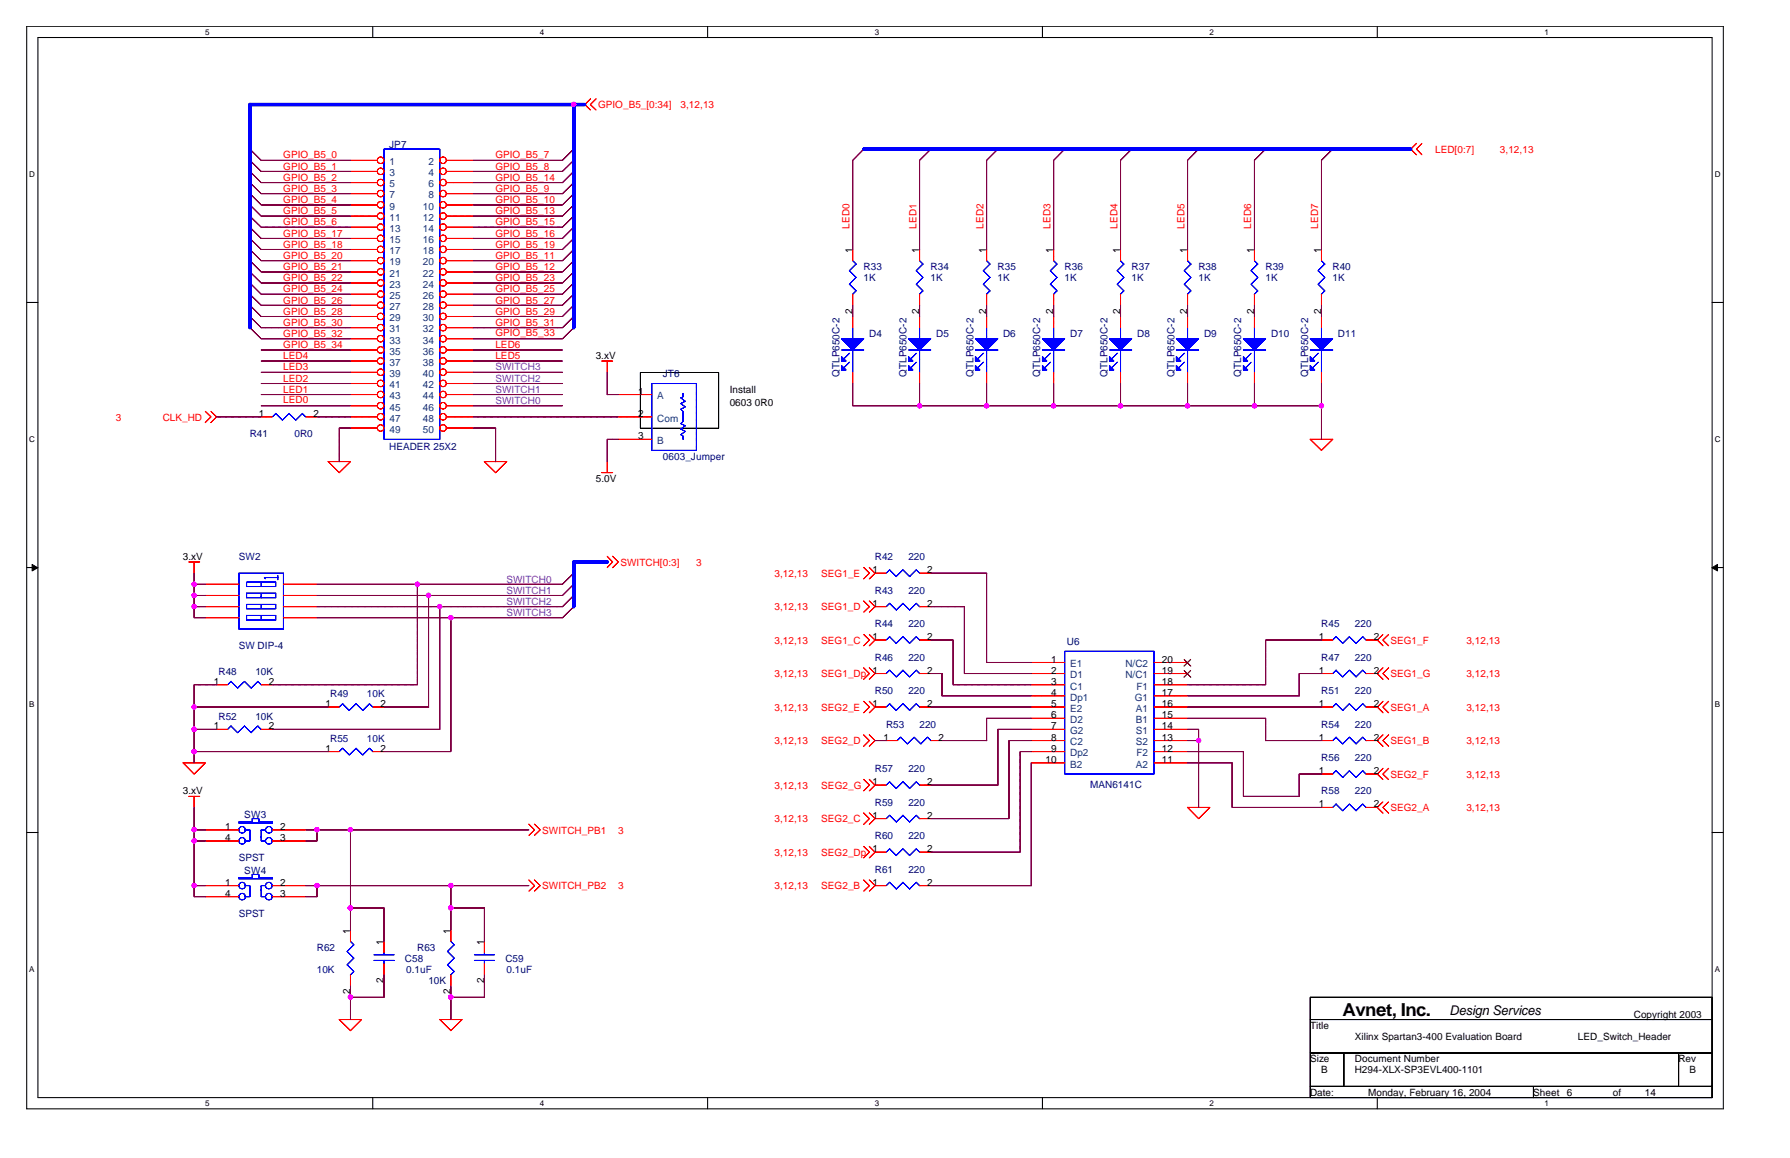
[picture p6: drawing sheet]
<svg xmlns="http://www.w3.org/2000/svg" width="432mm" height="279mm" viewBox="0 0 432 279" stroke-linecap="round" stroke-linejoin="round" font-family="sans-serif">
<path d="M6.4 6.3h409.3v261.2h-409.3zM9.2 9.1h403.8v255.7h-403.8z" fill="none" stroke="#000" stroke-width=".25"/>
<g fill="#fff">
<path d="M49.5 6.7h1v2.1h-1z"/>
<path d="M49.5 265.2h1v2.1h-1z"/>
</g>
<path d="M89.9 6.3v2.8M89.9 264.8v2.7" fill="none" stroke="#000" stroke-width=".25"/>
<g fill="#fff">
<path d="M130.3 6.7h1v2.1h-1z"/>
<path d="M130.3 265.2h1v2.1h-1z"/>
</g>
<path d="M170.7 6.3v2.8M170.7 264.8v2.7" fill="none" stroke="#000" stroke-width=".25"/>
<g fill="#fff">
<path d="M211 6.7h1.1v2.1h-1.1z"/>
<path d="M211 265.2h1.1v2.1h-1.1z"/>
</g>
<path d="M251.5 6.3v2.8M251.5 264.8v2.7" fill="none" stroke="#000" stroke-width=".25"/>
<g fill="#fff">
<path d="M291.8 6.7h1.1v2.1h-1.1z"/>
<path d="M291.8 265.2h1.1v2.1h-1.1z"/>
</g>
<path d="M332.2 6.3v2.8M332.2 264.8v2.7" fill="none" stroke="#000" stroke-width=".25"/>
<g fill="#fff">
<path d="M372.6 6.7h1v2.1h-1z"/>
<path d="M372.6 265.2h1v2.1h-1z"/>
<path d="M7.1 41.1h1.3v2.1h-1.3z"/>
<path d="M413.6 41.1h1.4v2.1h-1.4z"/>
<path d="M7.1 105h1.3v2.1h-1.3z"/>
<path d="M413.6 105h1.4v2.1h-1.4z"/>
</g>
<path d="M6.4 73h2.8M413 73h2.7" fill="none" stroke="#000" stroke-width=".25"/>
<g fill="#fff">
<path d="M7.1 169h1.2v2.1h-1.2z"/>
<path d="M413.6 169h1.3v2.1h-1.3z"/>
</g>
<path d="M6.4 136.9h2.8M413 136.9h2.7" fill="none" stroke="#000" stroke-width=".25"/>
<g fill="#000" stroke="#000" stroke-width=".24">
<path d="M7.7 136.2l1.4 .8-1.4 .8z" fill-rule="evenodd"/>
<path d="M413 137l1.3-.8v1.6z" fill-rule="evenodd"/>
</g>
<g fill="#fff">
<path d="M7.1 232.9h1.2v2.1h-1.2z"/>
<path d="M413.6 232.9h1.3v2.1h-1.3z"/>
</g>
<path d="M6.4 200.9h2.8M413 200.9h2.7M316.1 240.6h96.9v24.2h-96.9zM316.1 246h96.9M316.1 254.1h96.9M324.2 254.1v8M404.9 254.1v8M316.1 262.1h96.9M369.9 262.1v2.7" fill="none" stroke="#000" stroke-width=".25"/>
<path d="M154.5 89.9h18.9v13.4h-18.9z" fill="none" stroke="#000" stroke-width=".24"/>
<g fill="none" stroke="#f00" stroke-width=".25">
<path d="M84.5 38.7h6.5M107.7 38.7h6.4M142.5 23.8l-1.4 1.4 1.4 1.4M143.8 23.8l-1.4 1.4 1.4 1.4M341.7 34.6l-1.4 1.4 1.4 1.4M343 34.6l-1.3 1.4 1.3 1.4M84.5 41.4h6.5M84.5 44.1h6.5M84.5 46.7h6.5M84.5 49.4h6.5M84.5 52.1h6.5M84.5 54.8h6.5"/>
<path d="M84.5 57.5h6.5M107.7 41.4h6.4M107.7 44.1h6.4M107.7 46.7h6.4M107.7 49.4h6.4M107.7 52.1h6.4M107.7 54.8h6.4M107.7 57.5h6.4M84.5 60.2h6.5M84.5 62.9h6.5M84.5 65.6h6.5M84.5 68.3h6.5"/>
<path d="M84.5 71h6.5M84.5 73.7h6.5M84.5 76.4h6.5M84.5 79.1h6.5M107.7 60.2h6.4M107.7 62.9h6.4M107.7 65.6h6.4M107.7 68.3h6.4M107.7 71h6.4M107.7 73.7h6.4M107.7 76.4h6.4M107.7 79.1h6.4"/>
<path d="M205.7 60.2v2.7M205.7 71v2.7M205.7 76.4v2.7M221.8 60.2v2.7M221.8 71v2.7M221.8 76.4v2.7M238 60.2v2.7M238 71v2.7M238 76.4v2.7M254.2 60.2v2.7M254.2 71v2.7M254.2 76.4v2.7"/>
<path d="M270.3 60.2v2.7M270.3 71v2.7M270.3 76.4v2.7M286.5 60.2v2.7M286.5 71v2.7M286.5 76.4v2.7M302.6 60.2v2.7M302.6 71v2.7M302.6 76.4v2.7M318.8 60.2v2.7M318.8 71v2.7M318.8 76.4v2.7"/>
<path d="M49.5 99.2l1.4 1.4-1.4 1.4M50.8 99.2l1.4 1.4-1.4 1.4M84.5 87.1h6.5M84.5 95.2h6.5M84.5 81.7h6.5M84.5 84.4h6.5M84.5 89.8h6.5M84.5 92.5h6.5M84.5 97.9h6.5M107.7 87.1h6.4M107.7 95.2h6.4M107.7 81.7h6.4"/>
<path d="M107.7 84.4h6.4M107.7 89.8h6.4M107.7 92.5h6.4M107.7 97.9h6.4M145.1 87.1h2.7M146.5 87.1v2.8M149.1 95.2h8.1M205.7 89.8v2.7M221.8 89.8v2.7M238 89.8v2.7M254.2 89.8v2.7M270.3 89.8v2.7"/>
<path d="M286.5 89.8v2.7M302.6 89.8v2.7M318.8 89.8v2.7M63 100.6h2.7M73.8 100.6h2.7M79.1 111.3l2.7 2.7M79.2 111.4h5.4M84.5 111.4l-2.7 2.7M84.5 100.6h6.5M84.5 103.3h6.5M107.7 100.6h6.4M107.7 103.3h6.4"/>
<path d="M116.8 111.3l2.8 2.7M116.8 111.4h5.5l-2.8 2.7M145.1 114h2.7M146.5 111.3v2.7M149.1 106h8.1M149.1 100.6h8.1M316 106l2.8 2.7M316.1 106h5.4l-2.8 2.7M45.5 135.6h2.7M46.8 135.6v2.7M146.4 134.2l1.4 1.4-1.4 1.4M147.7 134.2l1.4 1.4-1.4 1.4"/>
<path d="M208.3 136.9l1.4 1.4-1.4 1.4M209.7 136.9l1.4 1.4M211.1 138.3l-1.4 1.4M211.1 138.3h2.7M221.8 138.3h2.7M49.5 146.4h8.1M49.5 141h8.1M49.5 143.7h8.1M49.5 149h8.1M68.4 146.4h8.1M68.4 141h8.1M68.4 143.7h8.1"/>
<path d="M68.4 149h8.1M208.3 153.1l1.4 1.3-1.4 1.4M208.3 145l1.4 1.4-1.4 1.3M209.7 153.1l1.4 1.3M209.7 145l1.4 1.4M211.1 154.4l-1.4 1.4M211.1 146.4l-1.4 1.3M211.1 146.4h2.7M211.1 154.4h2.7M221.8 146.4h2.7M221.8 154.4h2.7M248.8 159.8h8"/>
<path d="M278.4 159.8h8.1M318.8 154.4h2.7M329.5 154.4h2.7M332.2 154.4l1.4 1.4M333.6 153.1l-1.4 1.3M335 153.1l-1.4 1.3 1.4 1.4M52.2 176h2.7M52.2 165.2h2.7M63 176h2.7M63 165.2h2.7M79.2 170.6h2.6M89.9 170.6h2.7"/>
<path d="M208.3 161.1l1.4 1.4-1.4 1.4M208.3 177.3l1.4 1.4-1.4 1.4M208.3 169.2l1.4 1.4-1.4 1.4M209.7 161.1l1.4 1.4M209.7 177.3l1.4 1.4-1.4 1.4M209.7 169.2l1.4 1.4M211.1 162.5l-1.4 1.4M211.1 170.6l-1.4 1.4M211.1 162.5h2.7M211.1 170.6h2.7M213.8 178.7h2.7M221.8 162.5h2.7"/>
<path d="M221.8 170.6h2.7M224.5 178.7h2.8M248.8 162.5h8M248.8 176h8M248.8 165.2h8M248.8 167.9h8M248.8 170.6h8M248.8 173.3h8M248.8 178.7h8M278.4 162.5h8.1M278.4 176h8.1M278.4 165.2h8.1"/>
<path d="M278.4 167.9h8.1M278.4 170.6h8.1M278.4 173.3h8.1M278.4 178.7h8.1M318.8 162.5h2.7M318.8 170.6h2.7M318.8 178.7h2.7M329.5 162.5h2.7M329.5 170.6h2.7M329.5 178.7h2.7M332.2 170.6l1.4 1.4M332.2 178.7l1.4 1.4"/>
<path d="M332.2 162.5l1.4 1.4M333.6 169.2l-1.4 1.4M333.6 177.3l-1.4 1.4M333.6 161.1l-1.4 1.4M335 169.2l-1.4 1.4 1.4 1.4M335 177.3l-1.4 1.4 1.4 1.4M335 161.1l-1.4 1.4 1.4 1.4M44.1 184l2.7 2.8M44.2 184.1h5.4M45.5 192.1h2.7M46.8 192.1v2.8M49.5 184.1l-2.7 2.7"/>
<path d="M79.2 181.3h2.6M89.9 181.3h2.7M127.6 198.8l1.4 1.4-1.4 1.4M128.9 198.8l1.4 1.4-1.4 1.4M208.3 196.1l1.4 1.4-1.4 1.4M208.3 188l1.4 1.4-1.4 1.4M209.7 196.1l1.4 1.4M209.7 188l1.4 1.4M211.1 197.5l-1.4 1.4M211.1 189.4l-1.4 1.4M211.1 197.5h2.7M211.1 189.4h2.7"/>
<path d="M221.8 197.5h2.7M221.8 189.4h2.7M248.8 184.1h8M248.8 181.3h8M278.4 184.1h8.1M278.4 181.3h8.1M291.9 194.8l-2.8 2.8M291.9 194.8h-5.4l2.6 2.7M318.8 194.8h2.7M318.8 186.8h2.7M329.5 194.8h2.7M329.5 186.8h2.7"/>
<path d="M332.2 186.8l1.4 1.3M332.2 194.8l1.4 1.4M333.6 185.4l-1.4 1.4M333.6 193.5l-1.4 1.3M335 185.4l-1.4 1.4 1.4 1.3M335 193.5l-1.4 1.3 1.4 1.4M49.5 216.4h8.1M49.5 213.7h8.1M49.5 202.9h8.1M49.5 200.2h8.1M65.7 216.4h8.1M65.7 213.7h8.1"/>
<path d="M65.7 202.9h8.1M65.7 200.2h8.1M127.6 212.3l1.4 1.4-1.4 1.3M128.9 212.3l1.4 1.4-1.4 1.3M208.3 212.3l1.4 1.4-1.4 1.3M208.3 204.2l1.4 1.4-1.4 1.4M209.7 212.3l1.4 1.4M209.7 204.2l1.4 1.4M211.1 213.7l-1.4 1.3M211.1 205.6l-1.4 1.4M211.1 213.7h2.7M211.1 205.6h2.7"/>
<path d="M221.8 213.7h2.7M221.8 205.6h2.7M84.5 224.4v2.8M84.5 235.2v2.7M92.6 227.2v2.6M92.6 232.5v2.7M108.8 224.4v2.8M108.8 235.2v2.7M116.8 227.2v2.6M116.8 232.5v2.7M81.8 246l2.7 2.7M81.8 246h5.5"/>
<path d="M87.2 246l-2.7 2.7M106.1 246l2.7 2.7M106.1 246h5.4M111.5 246l-2.8 2.7"/>
<circle cx="91.8" cy="38.7" r=".79"/>
<circle cx="106.9" cy="38.7" r=".79"/>
<circle cx="91.8" cy="57.5" r=".79"/>
<circle cx="91.8" cy="44" r=".79"/>
<circle cx="91.8" cy="41.3" r=".79"/>
<circle cx="91.8" cy="49.4" r=".79"/>
<circle cx="91.8" cy="52.1" r=".79"/>
<circle cx="91.8" cy="54.8" r=".79"/>
<circle cx="91.8" cy="46.7" r=".79"/>
<circle cx="106.9" cy="57.5" r=".79"/>
<circle cx="106.9" cy="41.3" r=".79"/>
<circle cx="106.9" cy="44" r=".79"/>
<circle cx="106.9" cy="52.1" r=".79"/>
<circle cx="106.9" cy="54.8" r=".79"/>
<circle cx="106.9" cy="49.4" r=".79"/>
<circle cx="106.9" cy="46.7" r=".79"/>
<circle cx="91.8" cy="62.9" r=".79"/>
<circle cx="91.8" cy="60.2" r=".79"/>
<circle cx="91.8" cy="71" r=".79"/>
<circle cx="91.8" cy="73.6" r=".79"/>
<circle cx="91.8" cy="68.3" r=".79"/>
<circle cx="91.8" cy="65.6" r=".79"/>
<circle cx="91.8" cy="79.1" r=".79"/>
<circle cx="91.8" cy="76.3" r=".79"/>
<circle cx="106.9" cy="60.2" r=".79"/>
<circle cx="106.9" cy="62.9" r=".79"/>
<circle cx="106.9" cy="73.6" r=".79"/>
<circle cx="106.9" cy="65.6" r=".79"/>
<circle cx="106.9" cy="68.3" r=".79"/>
<circle cx="106.9" cy="71" r=".79"/>
<circle cx="106.9" cy="79.1" r=".79"/>
<circle cx="106.9" cy="76.3" r=".79"/>
<circle cx="91.8" cy="89.8" r=".79"/>
<circle cx="91.8" cy="87.1" r=".79"/>
<circle cx="91.8" cy="92.5" r=".79"/>
<circle cx="91.8" cy="95.2" r=".79"/>
<circle cx="91.8" cy="97.9" r=".79"/>
<circle cx="91.8" cy="84.4" r=".79"/>
<circle cx="91.8" cy="81.7" r=".79"/>
<circle cx="106.9" cy="95.2" r=".79"/>
<circle cx="106.9" cy="89.8" r=".79"/>
<circle cx="106.9" cy="87.1" r=".79"/>
<circle cx="106.9" cy="92.5" r=".79"/>
<circle cx="106.9" cy="97.9" r=".79"/>
<circle cx="106.9" cy="81.7" r=".79"/>
<circle cx="106.9" cy="84.4" r=".79"/>
<circle cx="91.8" cy="100.6" r=".79"/>
<circle cx="91.8" cy="103.3" r=".79"/>
<circle cx="106.9" cy="100.6" r=".79"/>
<circle cx="106.9" cy="103.3" r=".79"/>
</g>
<g fill="none" stroke="#00f" stroke-width=".25">
<path d="M92.6 36h13.5v70h-13.5zM204.9 65.3l1.7 1.7M204.9 68.6l1.7 1.6M205.7 79.1v2.7M205.7 62.9l.9 .8M206.5 63.7l-1.6 1.7M206.5 66.9l-1.6 1.7M206.5 70.2l-.8 .8M221 65.3l1.7 1.7-1.7 1.6M221 68.6l1.7 1.6-.9 .8M221.8 79.1v2.7M221.8 62.9l.9 .8"/>
<path d="M222.6 63.7l-1.6 1.7M237.2 65.3l1.7 1.7M237.2 68.6l1.7 1.6M238 79.1v2.7M238 62.9l.9 .8M238.8 63.7l-1.6 1.7M238.8 66.9l-1.6 1.7M238.8 70.2l-.8 .8M253.4 65.3l1.6 1.7M253.4 68.6l1.6 1.6M254.2 79.1v2.7M254.2 62.9l.8 .8"/>
<path d="M255 63.7l-1.7 1.7M255 66.9l-1.7 1.7M255 70.2l-.9 .8M269.5 65.3l1.7 1.7M269.5 68.6l1.7 1.6M270.3 79.1v2.7M270.3 62.9l.9 .8M271.1 63.7l-1.6 1.7M271.1 66.9l-1.6 1.7M271.1 70.2l-.8 .8M285.7 65.3l1.6 1.7-1.7 1.6M285.7 68.6l1.6 1.6-.9 .8"/>
<path d="M286.5 79.1v2.7M286.5 62.9l.8 .8M287.3 63.7l-1.7 1.7M301.8 65.3l1.7 1.7M301.8 68.6l1.7 1.6M302.6 62.9l.9 .8M302.6 79.1v2.7M303.4 63.7l-1.6 1.7M303.4 66.9l-1.6 1.7M303.4 70.2l-.8 .8M318 65.3l1.6 1.7M318 68.6l1.6 1.6"/>
<path d="M318.8 62.9l.8 .8M318.8 79.1v2.7M319.6 63.7l-1.7 1.7M319.6 66.9l-1.7 1.7M319.6 70.2l-.9 .8M66.5 99.8l1.7 1.6M66.6 99.7l-.9 .9M69.7 99.8l1.7 1.6M69.8 99.7l-1.7 1.7M157.2 92.5h10.8v16.2h-10.8zM164.2 96l1.2 .9M164.2 97.4l1.2 .8"/>
<path d="M164.2 98.7l.6 .6M164.8 94.9v.9l-.6 .2M164.8 99.3v2.4M165.3 98.2l-1.1 .6M165.3 96.8l-1.1 .6M203 84.4h5.4M204.9 85.2l-1.4 1.4M204.9 87.4l-1.4 1.4M205.7 84.4v5.5M219.2 84.4h5.4M221.1 85.2l-1.4 1.4M221.1 87.4l-1.4 1.4"/>
<path d="M221.8 84.4v5.5M235.3 84.4h5.5M237.2 85.2l-1.4 1.4M237.2 87.4l-1.4 1.4M238 84.4v5.5M251.5 84.4h5.4M253.4 85.2l-1.4 1.4M253.4 87.4l-1.4 1.4M254.2 84.4v5.5M267.6 84.4h5.5M269.5 85.2l-1.4 1.4M269.5 87.4l-1.4 1.4"/>
<path d="M270.3 84.4v5.5M283.8 84.4h5.4M285.7 85.2l-1.4 1.4M285.7 87.4l-1.4 1.4M286.5 84.4v5.5M299.9 84.4h5.5M301.8 85.2l-1.3 1.4M301.8 87.4l-1.3 1.4M302.6 84.4v5.5M316.1 84.4h5.4M318 85.2l-1.4 1.4M318 87.4l-1.4 1.4"/>
<path d="M318.8 84.4v5.5M73.8 100.6l-.8-.9-1.7 1.7M164.2 104.9l.6 .3v.8M164.2 102.2l1.1 .5M164.2 103.5l1.1 .6M164.8 101.6l-.6 .6M165.4 104l-1.2 .9M165.4 102.7l-1.2 .8M63.8 139.3l.3 .4M63.8 139.4h3.3M67 138.8v1.1M68.4 138.3h-10.8v13.5"/>
<path d="M68.4 138.3v13.5h-10.8M214.6 137.5l1.6 1.6M214.6 137.4l-.8 .9M217.8 137.5l1.7 1.6M217.9 137.4l-1.7 1.7M221 137.5l.9 .8M221.1 137.4l-1.7 1.7M59.5 140.5h7.1M59.5 140.4l-.1 1.1 7.1 .1v-1.1M59.5 145.8l-.1 1.1h7.1v-1.1M59.5 145.8h7.1M63 140.5v1.1"/>
<path d="M63 143.1v1.2M63 145.8v1.1M63 148.5v1.1M66.5 143.1v1.2M66.5 148.5v1.1h-7.1l.1-1.1h7.1M66.6 143.1h-7.1v1.1h7M214.6 145.6l1.6 1.6M214.6 153.6l1.6 1.7M214.6 145.5l-.8 .9M214.6 153.6l-.8 .8M216.2 155.2l1.7-1.6 1.6 1.7M217.8 145.6l1.7 1.6"/>
<path d="M217.9 145.5l-1.7 1.7M221 145.6l.9 .8M221 153.6l.9 .9M221.1 145.5l-1.7 1.7M221.1 153.6l-1.7 1.6M256.8 157.1h21.6v29.7h-21.6zM322.3 153.6l1.6 1.7M322.3 153.6l-.8 .8M325.5 153.6l1.7 1.7M325.5 153.6l-1.6 1.6M328.7 153.6l.9 .9M328.8 153.6l-1.7 1.6"/>
<path d="M55.7 175.2l1.7 1.6M55.7 164.4l1.7 1.7M55.8 175.1l-.9 .9M55.8 164.4l-.9 .8M59 175.2l1.6 1.6M59 164.4l1.6 1.7M59 175.1l-1.7 1.7M59 164.4l-1.7 1.6M62.2 175.2l.8 .8M62.2 164.4l.8 .9M62.2 175.1l-1.6 1.7M62.2 164.4l-1.6 1.6"/>
<path d="M82.6 169.8l1.7 1.6M82.7 169.8l-.9 .8M85.9 169.8l1.7 1.6M85.9 169.8l-1.7 1.6M90 170.6l-.8-.8-1.7 1.6M214.6 161.7l1.6 1.7M214.6 169.8l1.6 1.6M214.6 161.7l-.8 .8M214.6 169.8l-.8 .8M216.2 163.3l1.7-1.6 1.6 1.7M216.2 171.4l1.7-1.6 1.6 1.6M217.3 177.9l1.6 1.6"/>
<path d="M217.3 177.8l-.8 .9M220.5 177.9l1.7 1.6M220.6 177.8l-1.7 1.7M221 161.7l.9 .9M221 169.8l.9 .8M221.1 161.7l-1.7 1.6M221.1 169.8l-1.7 1.6M223.7 177.9l.9 .8M223.8 177.8l-1.7 1.7M322.3 161.7l1.6 1.7M322.3 177.9l1.6 1.6M322.3 169.8l1.6 1.6"/>
<path d="M322.3 161.7l-.8 .8M322.3 177.8l-.8 .9M322.3 169.8l-.8 .8M325.5 161.7l1.7 1.7M325.5 177.9l1.7 1.6M325.5 169.8l1.7 1.6M325.5 161.7l-1.6 1.6M325.5 177.8l-1.6 1.7M325.5 169.8l-1.6 1.6M328.7 161.7l.9 .9M328.7 177.9l.9 .8M328.7 169.8l.9 .8"/>
<path d="M328.8 161.7l-1.7 1.6M328.8 177.8l-1.7 1.7M328.8 169.8l-1.7 1.6M60.8 197.5h1.6v.8h3.3M60.8 197.5v.8h-3.2v.3h8.1v-.3M82.6 180.5l1.7 1.7M82.7 180.5l-.9 .8M85.9 180.5l1.7 1.7M85.9 180.5l-1.7 1.7M89.1 180.5l.9 .9M89.2 180.5l-1.7 1.7M214.6 196.7l1.6 1.7"/>
<path d="M214.6 188.6l1.6 1.7M214.6 188.6l-.8 .8M214.6 196.7l-.8 .8M217.8 196.7l1.7 1.7M217.8 188.6l1.7 1.7M217.9 196.7l-1.7 1.6M217.9 188.6l-1.7 1.6M221 196.7l.9 .9M221 188.6l.9 .9M221.1 196.7l-1.7 1.6M221.1 188.6l-1.7 1.6M322.3 194l1.6 1.7"/>
<path d="M322.3 186l1.6 1.6M322.3 194l-.8 .8M322.3 185.9l-.8 .9M325.5 194l1.7 1.7M325.5 186l1.7 1.6M325.5 194l-1.6 1.6M325.5 185.9l-1.6 1.7M328.7 194l.9 .9M328.7 186l.9 .8M328.8 194l-1.7 1.6M328.8 185.9l-1.7 1.7M59 213.7h1.3v2.7h-1.3"/>
<path d="M59 200.2h1.3v2.7h-1.3M60.8 211l1.6-.1v.9h3.3M60.8 211.8h-3.2v.3M60.8 211v.8M64.1 213.7h-1.1v2.7h1.1M64.1 200.2h-1.1v2.7h1.1M65.7 211.7l.1 .3h-8.2M214.6 204.8l1.6 1.7M214.6 212.9l1.6 1.6M214.6 204.8l-.8 .8M214.6 212.8l-.8 .9M217.8 204.8l1.7 1.7"/>
<path d="M217.8 212.9l1.7 1.6M217.9 204.8l-1.7 1.6M217.9 212.8l-1.7 1.7M221 204.8l.9 .8M221 212.9l.9 .8M221.1 204.8l-1.7 1.6M221.1 212.8l-1.7 1.7M83.7 229.6l1.7 1.6M83.7 232.8l1.7 1.6M84.5 227.2l.9 .8M85.4 228l-1.7 1.6M85.4 231.2l-1.7 1.6"/>
<path d="M85.4 234.4l-.9 .8M90.2 231.7h4.9M90.2 230.4h4.9M92.6 229.8v.6M92.6 231.7v.8M108 229.6l1.6 1.6M108 232.8l1.6 1.6-.9 .8M108.8 227.2l.8 .8M109.6 228l-1.7 1.6M109.6 231.2l-1.7 1.6M114.4 231.7h4.9M114.4 230.4h4.9"/>
<path d="M116.8 229.8v.6M116.8 231.7v.8"/>
<circle cx="58.4" cy="200.2" r=".79"/>
<circle cx="58.4" cy="216.3" r=".79"/>
<circle cx="58.4" cy="202.9" r=".79"/>
<circle cx="58.4" cy="213.7" r=".79"/>
<circle cx="64.9" cy="216.3" r=".79"/>
<circle cx="64.9" cy="200.2" r=".79"/>
<circle cx="64.9" cy="202.9" r=".79"/>
<circle cx="64.9" cy="213.7" r=".79"/>
</g>
<g fill="#00f" stroke="#00f" stroke-width=".25">
<path d="M283.8 81.7h5.3l-2.6 2.7z" fill-rule="evenodd"/>
<path d="M283.8 86.1l1.1 1h-1.1z" fill-rule="evenodd"/>
<path d="M283.8 88.2l1.1 1.1h-1.1z" fill-rule="evenodd"/>
<path d="M316.1 81.7h5.4l-2.7 2.7z" fill-rule="evenodd"/>
<path d="M316.1 86.1l1.1 1h-1.1z" fill-rule="evenodd"/>
<path d="M316.1 88.2l1.1 1.1h-1.1z" fill-rule="evenodd"/>
<path d="M267.6 81.7h5.4l-2.7 2.7z" fill-rule="evenodd"/>
<path d="M267.6 86.1l1.1 1h-1.1z" fill-rule="evenodd"/>
<path d="M267.6 88.2l1.1 1.1h-1.1z" fill-rule="evenodd"/>
<path d="M219.2 81.7h5.3l-2.7 2.7z" fill-rule="evenodd"/>
<path d="M219.2 86.1l1 1h-1z" fill-rule="evenodd"/>
<path d="M219.2 88.2l1 1.1h-1z" fill-rule="evenodd"/>
<path d="M235.3 81.7h5.4l-2.7 2.7z" fill-rule="evenodd"/>
<path d="M235.3 86.1l1.1 1h-1.1z" fill-rule="evenodd"/>
<path d="M235.3 88.2l1.1 1.1h-1.1z" fill-rule="evenodd"/>
<path d="M251.5 81.7h5.3l-2.6 2.7z" fill-rule="evenodd"/>
<path d="M251.5 86.1l1 1h-1z" fill-rule="evenodd"/>
<path d="M251.5 88.2l1 1.1h-1z" fill-rule="evenodd"/>
<path d="M203 81.7h5.4l-2.7 2.7z" fill-rule="evenodd"/>
<path d="M203 86.1l1.1 1h-1.1z" fill-rule="evenodd"/>
<path d="M203 88.2l1.1 1.1h-1.1z" fill-rule="evenodd"/>
<path d="M299.9 81.7h5.4l-2.7 2.7z" fill-rule="evenodd"/>
<path d="M299.9 86.1l1.1 1h-1.1z" fill-rule="evenodd"/>
<path d="M299.9 88.2l1.1 1.1h-1.1z" fill-rule="evenodd"/>
</g>
<path d="M285.6 159.1l1.7 1.6M287.2 159.1l-1.6 1.6M285.6 161.8l1.7 1.6M287.2 161.8l-1.6 1.6" fill="none" stroke="#804000" stroke-width=".24"/>
<g fill="none" stroke="#800040" stroke-width=".25">
<path d="M60.2 35.9l2.8 2.8h21.6M60.2 38.6l2.8 2.8h21.6M114.1 38.7h21.6M138.4 38.7l-2.8 2.7M138.4 36l-2.8 2.7M205.7 38.7v21.5M208.4 36l-2.7 2.7M221.8 38.7v21.5M224.5 36l-2.7 2.7M238 38.7v21.5M240.7 36l-2.7 2.7M254.2 38.7v21.5"/>
<path d="M256.8 36l-2.7 2.7M270.3 38.7v21.5M273 36l-2.7 2.7M286.5 38.7v21.5M289.1 36l-2.7 2.7M302.6 38.7v21.5M305.3 36l-2.7 2.7M318.8 38.7v21.5M321.5 36l-2.8 2.7M60.2 41.3l2.8 2.8h21.6M60.2 44l2.8 2.7h21.6M60.2 46.7l2.8 2.7h21.6"/>
<path d="M60.2 49.4l2.8 2.7h21.6M60.2 52.1l2.8 2.7h21.6M60.2 54.8l2.8 2.7h21.6M60.2 57.5l2.8 2.7h21.6M114.1 52.1h21.6M114.1 44.1h21.6M114.1 46.7h21.6M114.1 57.5h21.6M114.1 41.4h21.6M114.1 54.8h21.6M114.1 49.4h21.6M138.4 54.8l-2.8 2.8"/>
<path d="M138.4 41.4l-2.8 2.7M138.4 57.5l-2.8 2.7M138.4 49.4l-2.8 2.8M138.4 46.7l-2.8 2.8M138.4 52.1l-2.8 2.8M138.4 44.1l-2.8 2.7M60.2 60.1l2.8 2.8h21.6M60.2 62.9l2.8 2.7h21.6M60.2 65.6l2.8 2.7h21.6M60.2 68.2l2.8 2.8h21.6M60.2 70.9l2.8 2.8h21.6M60.2 73.6l2.8 2.8h21.6"/>
<path d="M60.2 76.3l2.8 2.8h21.6M60.2 79l2.8 2.7h21.6M114.1 76.4h21.6M114.1 68.3h21.6M114.1 60.2h21.6M114.1 79.1h21.6M114.1 71h21.6M114.1 62.9h21.6M114.1 65.6h21.6M114.1 73.7h21.6M138.4 60.2l-2.8 2.7M138.4 79.1l-2.8 2.7"/>
<path d="M138.4 62.9l-2.8 2.8M138.4 73.7l-2.8 2.7M138.4 65.6l-2.8 2.7M138.4 71l-2.8 2.7M138.4 68.3l-2.8 2.7M138.4 76.4l-2.8 2.7M205.7 73.7v2.7M221.8 73.7v2.7M238 73.7v2.7M254.2 73.7v2.7M270.3 73.7v2.7M286.5 73.7v2.7"/>
<path d="M302.6 73.7v2.7M318.8 73.7v2.7M63 97.9h21.6M63 95.2h21.6M63 84.4h21.6M63 92.5h21.6M63 87.1h21.6M63 89.8h21.6M114.1 97.9h21.6M114.1 95.2h21.6M114.1 81.7h21.6M114.1 84.4h21.6"/>
<path d="M114.1 92.5h21.6M114.1 87.1h21.6M114.1 89.8h21.6M146.5 89.8v5.4h2.7M205.7 92.5v5.5l113.1-.1M221.8 92.5v5.5M238 92.5v5.5M254.2 92.5v5.5M270.3 92.5v5.5M286.5 92.5v5.5M302.6 92.5v5.5M318.8 92.5v13.5"/>
<path d="M52.2 100.6h10.8M76.5 100.6h8.1M84.6 103.3h-2.8v8.1M114.1 100.6h35.1M114.1 103.3h5.5M119.6 103.3v8.1M149.2 106h-2.7v5.4M46.8 138.3v10.8M138.4 138.3l-2.8 2.7M224.5 138.3h13.5v21.6M46.8 146.4h2.8M46.8 149h2.8"/>
<path d="M46.8 143.7h2.8M46.8 141h2.8M76.5 146.4h59.2M76.5 149h59.2M76.5 143.7h59.2M76.5 141h59.2M100.7 141v24.3M103.4 143.7v26.9M106.1 146.4v29.6M108.8 149v32.4M138.4 146.4l-2.8 2.7M138.4 143.7l-2.8 2.7"/>
<path d="M138.4 141l-2.8 2.7M224.5 146.4h8.2M224.5 154.4h5.5M229.9 154.4v10.8h18.9M232.6 146.4v16.1h16.2M238 159.8h10.8M318.8 154.4h-13.5l.1 10.8h-18.9M46.8 176h5.5M46.8 170.6h32.4M52.3 165.2h-5.5v18.9M65.7 165.2h35M65.7 176h40.4"/>
<path d="M92.6 170.6h10.8M211.1 178.7h2.7M224.5 170.6h24.3M224.5 162.5h2.8M227.3 178.7h10.7M227.3 167.9h21.5M227.3 162.5v5.4M248.8 173.3h-10.8v5.4M248.8 178.7h-5.4v18.9M248.8 176h-8.1v13.5M286.5 178.7h2.7M286.5 176h2.7"/>
<path d="M286.5 167.9h26.9M286.5 170.6h32.3M286.5 173.3h18.8v5.4M289.1 176v18.9M305.3 178.7h13.5M318.8 162.5h-5.4v5.4M46.8 194.8v21.6h2.8M46.8 181.3h32.4M92.6 181.3h16.2M224.5 189.4h16.3M224.5 197.5h18.9M248.8 184.1v29.6"/>
<path d="M248.8 181.3h-2.7v24.3M286.5 181.3h13.5M286.5 184.1h10.8l-.1 10.8M297.2 194.8h21.6M299.9 181.3v10.9M299.9 192.1h13.5M318.8 186.8h-5.4v5.4M46.8 202.9h2.8M46.8 200.2h2.8M46.8 213.7h2.8M73.8 202.9h2.7M73.8 200.2h53.8"/>
<path d="M73.8 213.7h53.8M73.8 216.4h2.7M76.5 200.2v2.7M76.5 213.7v2.7M84.5 219.1h8.2M84.5 200.2v24.3M92.6 219.1v8.1M108.8 213.7v10.8M108.8 219.1h8.1l-.1 8.1M224.5 213.7h24.3M224.5 205.6h21.6M84.5 237.9v8.1"/>
<path d="M92.6 235.2v5.5M108.8 237.9v8.1M116.8 235.2v5.5M84.5 240.6h8.2M108.8 240.6h8.1"/>
</g>
<path d="M138.4 25.2v53.9M141.1 25.2h-80.8v53.9M208.4 36h132M146.5 135.6h-8.1v10.8" fill="none" stroke="#00f" stroke-width=".8"/>
<g fill="#f0f" stroke="#f0f" stroke-width=".25">
<circle cx="76.5" cy="200.2" r=".52"/>
<circle cx="46.8" cy="213.6" r=".51"/>
<circle cx="108.7" cy="149" r=".52"/>
<circle cx="76.5" cy="213.6" r=".52"/>
<circle cx="108.8" cy="213.6" r=".52"/>
<circle cx="84.5" cy="219" r=".52"/>
<circle cx="84.5" cy="200.2" r=".52"/>
<circle cx="108.7" cy="219" r=".52"/>
<circle cx="286.5" cy="97.9" r=".52"/>
<circle cx="302.6" cy="97.9" r=".52"/>
<circle cx="46.8" cy="170.6" r=".52"/>
<circle cx="46.8" cy="176" r=".52"/>
<circle cx="318.8" cy="97.9" r=".52"/>
<circle cx="221.8" cy="97.9" r=".52"/>
<circle cx="46.8" cy="181.3" r=".51"/>
<circle cx="270.3" cy="97.9" r=".52"/>
<circle cx="238" cy="97.9" r=".52"/>
<circle cx="84.5" cy="240.6" r=".52"/>
<circle cx="108.8" cy="240.6" r=".52"/>
<circle cx="254.1" cy="97.9" r=".52"/>
<circle cx="289.1" cy="178.7" r=".52"/>
<circle cx="106" cy="146.3" r=".51"/>
<circle cx="100.7" cy="141" r=".51"/>
<circle cx="46.8" cy="143.7" r=".52"/>
<circle cx="103.4" cy="143.7" r=".52"/>
<circle cx="46.8" cy="141" r=".51"/>
<circle cx="46.8" cy="146.3" r=".51"/>
<circle cx="46.8" cy="202.9" r=".52"/>
<circle cx="46.8" cy="200.2" r=".51"/>
<circle cx="138.4" cy="25.2" r=".52"/>
</g>
<text font-size="4.3" x="323.8" y="245.2">Avnet, Inc.</text>
<text font-size="3.2" x="349.7" y="244.9">Design Services</text>
<g font-size="2.4" fill="#f00">
<text x="144.3" y="26.1">GPIO_B5_[0:34]</text>
<text x="164.2" y="26.1">3,12,13</text>
<text x="68.3" y="38.2">GPIO_B5_0</text>
<text x="68.3" y="40.9">GPIO_B5_1</text>
<text x="119.5" y="40.9">GPIO_B5_8</text>
<text x="119.5" y="38.2">GPIO_B5_7</text>
<text x="346.2" y="36.9">LED[0:7]</text>
<text x="361.8" y="36.9">3,12,13</text>
<text x="68.3" y="43.6">GPIO_B5_2</text>
<text x="68.3" y="46.3">GPIO_B5_3</text>
<text x="119.5" y="46.3">GPIO_B5_9</text>
<text x="119.5" y="43.6">GPIO_B5_14</text>
<text x="68.3" y="51.7">GPIO_B5_5</text>
<text x="68.3" y="49">GPIO_B5_4</text>
<text x="119.5" y="51.7">GPIO_B5_13</text>
<text x="119.5" y="49">GPIO_B5_10</text>
<text x="68.3" y="59.8">GPIO_B5_18</text>
<text x="68.3" y="57.1">GPIO_B5_17</text>
<text x="68.3" y="54.4">GPIO_B5_6</text>
<text x="119.5" y="59.8">GPIO_B5_19</text>
<text x="119.5" y="57.1">GPIO_B5_16</text>
<text x="119.5" y="54.4">GPIO_B5_15</text>
<text x="204.9" y="55.2" transform="rotate(-90 204.9 55.2)">LED0</text>
<text x="221.1" y="55.2" transform="rotate(-90 221.1 55.2)">LED1</text>
<text x="237.2" y="55.2" transform="rotate(-90 237.2 55.2)">LED2</text>
<text x="253.4" y="55.2" transform="rotate(-90 253.4 55.2)">LED3</text>
<text x="269.5" y="55.2" transform="rotate(-90 269.5 55.2)">LED4</text>
<text x="285.7" y="55.2" transform="rotate(-90 285.7 55.2)">LED5</text>
<text x="301.8" y="55.2" transform="rotate(-90 301.8 55.2)">LED6</text>
<text x="318" y="55.2" transform="rotate(-90 318 55.2)">LED7</text>
<text x="68.3" y="62.4">GPIO_B5_20</text>
<text x="68.3" y="65.2">GPIO_B5_21</text>
<text x="119.5" y="62.4">GPIO_B5_11</text>
<text x="119.5" y="65.2">GPIO_B5_12</text>
<text x="68.3" y="67.9">GPIO_B5_22</text>
<text x="68.3" y="70.5">GPIO_B5_24</text>
<text x="119.5" y="70.5">GPIO_B5_25</text>
<text x="119.5" y="67.9">GPIO_B5_23</text>
<text x="68.3" y="75.9">GPIO_B5_28</text>
<text x="68.3" y="73.2">GPIO_B5_26</text>
<text x="119.5" y="75.9">GPIO_B5_29</text>
<text x="119.5" y="73.2">GPIO_B5_27</text>
<text x="68.3" y="81.3">GPIO_B5_32</text>
<text x="68.3" y="78.6">GPIO_B5_30</text>
<text x="68.3" y="84">GPIO_B5_34</text>
<text x="119.5" y="81">GPIO_B5_33</text>
<text x="119.5" y="78.6">GPIO_B5_31</text>
<text x="119.5" y="84">LED6</text>
<text x="68.3" y="86.7">LED4</text>
<text x="68.3" y="89.4">LED3</text>
<text x="119.5" y="86.7">LED5</text>
<text x="68.3" y="92.1">LED2</text>
<text x="68.3" y="94.8">LED1</text>
<text x="27.9" y="101.5">3</text>
<text x="39.2" y="101.5">CLK_HD</text>
<text x="68.3" y="97.2">LED0</text>
<text x="149.6" y="136.5">SWITCH[0:3]</text>
<text x="167.9" y="136.5">3</text>
<text x="186.8" y="139.2">3,12,13</text>
<text x="198.1" y="139.2">SEG1_E</text>
<text x="186.8" y="147.3">3,12,13</text>
<text x="198.1" y="147.3">SEG1_D</text>
<text x="186.8" y="155.4">3,12,13</text>
<text x="198.1" y="155.4">SEG1_C</text>
<text x="335.4" y="155.4">SEG1_F</text>
<text x="353.7" y="155.4">3,12,13</text>
<text x="186.8" y="163.4">3,12,13</text>
<text x="198.1" y="163.4">SEG1_Dp</text>
<text x="335.4" y="163.4">SEG1_G</text>
<text x="353.7" y="163.4">3,12,13</text>
<text x="186.8" y="171.5">3,12,13</text>
<text x="198.1" y="171.5">SEG2_E</text>
<text x="335.4" y="171.5">SEG1_A</text>
<text x="353.7" y="171.5">3,12,13</text>
<text x="186.8" y="179.6">3,12,13</text>
<text x="198.1" y="179.6">SEG2_D</text>
<text x="335.4" y="179.6">SEG1_B</text>
<text x="353.7" y="179.6">3,12,13</text>
<text x="186.8" y="190.3">3,12,13</text>
<text x="198.1" y="190.3">SEG2_G</text>
<text x="335.4" y="187.7">SEG2_F</text>
<text x="353.7" y="187.7">3,12,13</text>
<text x="335.4" y="195.7">SEG2_A</text>
<text x="353.7" y="195.7">3,12,13</text>
<text x="130.8" y="201.1">SWITCH_PB1</text>
<text x="149.1" y="201.1">3</text>
<text x="186.8" y="198.4">3,12,13</text>
<text x="198.1" y="198.4">SEG2_C</text>
<text x="186.8" y="206.5">3,12,13</text>
<text x="198.1" y="206.5">SEG2_Dp</text>
<text x="130.8" y="214.6">SWITCH_PB2</text>
<text x="149.1" y="214.6">3</text>
<text x="186.8" y="214.6">3,12,13</text>
<text x="198.1" y="214.6">SEG2_B</text>
</g>
<g font-size="2.4" fill="#000080">
<text x="93.9" y="35.8">JP7</text>
<text x="208.3" y="65.2">R33</text>
<text x="224.5" y="65.2">R34</text>
<text x="240.7" y="65.2">R35</text>
<text x="256.8" y="65.2">R36</text>
<text x="273" y="65.2">R37</text>
<text x="289.1" y="65.2">R38</text>
<text x="305.3" y="65.2">R39</text>
<text x="321.4" y="65.2">R40</text>
<text x="208.3" y="67.9">1K</text>
<text x="224.5" y="67.9">1K</text>
<text x="240.7" y="67.9">1K</text>
<text x="256.8" y="67.9">1K</text>
<text x="273" y="67.9">1K</text>
<text x="289.1" y="67.9">1K</text>
<text x="305.3" y="67.9">1K</text>
<text x="321.4" y="67.9">1K</text>
<text x="209.7" y="81.3">D4</text>
<text x="225.8" y="81.3">D5</text>
<text x="242" y="81.3">D6</text>
<text x="258.1" y="81.3">D7</text>
<text x="274.3" y="81.3">D8</text>
<text x="290.4" y="81.3">D9</text>
<text x="306.6" y="81.3">D10</text>
<text x="322.7" y="81.3">D11</text>
<text x="159.9" y="91">JT6</text>
<text x="202.5" y="90.9" transform="rotate(-90 202.5 90.9)">QTLP650C-2</text>
<text x="218.7" y="90.9" transform="rotate(-90 218.7 90.9)">QTLP650C-2</text>
<text x="234.8" y="90.9" transform="rotate(-90 234.8 90.9)">QTLP650C-2</text>
<text x="251" y="90.9" transform="rotate(-90 251 90.9)">QTLP650C-2</text>
<text x="267.1" y="90.9" transform="rotate(-90 267.1 90.9)">QTLP650C-2</text>
<text x="283.3" y="90.9" transform="rotate(-90 283.3 90.9)">QTLP650C-2</text>
<text x="299.4" y="90.9" transform="rotate(-90 299.4 90.9)">QTLP650C-2</text>
<text x="315.6" y="90.9" transform="rotate(-90 315.6 90.9)">QTLP650C-2</text>
<text x="60.2" y="105.5">R41</text>
<text x="71" y="105.5">0R0</text>
<text x="93.9" y="108.5">HEADER 25X2</text>
<text x="159.9" y="110.9">0603_Jumper</text>
<text x="57.6" y="135.2">SW2</text>
<text x="211" y="135.2">R42</text>
<text x="219.1" y="135.2">220</text>
<text x="211" y="143.2">R43</text>
<text x="219.1" y="143.2">220</text>
<text x="211" y="151.3">R44</text>
<text x="219.1" y="151.3">220</text>
<text x="257.3" y="155.6">U6</text>
<text x="318.7" y="151.3">R45</text>
<text x="326.8" y="151.3">220</text>
<text x="57.6" y="156.7">SW DIP-4</text>
<text x="211" y="159.4">R46</text>
<text x="219.1" y="159.4">220</text>
<text x="318.7" y="159.4">R47</text>
<text x="326.8" y="159.4">220</text>
<text x="52.7" y="162.9">R48</text>
<text x="61.6" y="162.9">10K</text>
<text x="211" y="167.5">R50</text>
<text x="219.1" y="167.5">220</text>
<text x="318.7" y="167.5">R51</text>
<text x="326.8" y="167.5">220</text>
<text x="52.7" y="173.7">R52</text>
<text x="61.6" y="173.7">10K</text>
<text x="79.6" y="168.3">R49</text>
<text x="88.5" y="168.3">10K</text>
<text x="79.6" y="179">R55</text>
<text x="88.5" y="179">10K</text>
<text x="213.7" y="175.6">R53</text>
<text x="221.8" y="175.6">220</text>
<text x="318.7" y="175.6">R54</text>
<text x="326.8" y="175.6">220</text>
<text x="318.7" y="183.6">R56</text>
<text x="326.8" y="183.6">220</text>
<text x="211" y="186.3">R57</text>
<text x="219.1" y="186.3">220</text>
<text x="263" y="190.1">MAN6141C</text>
<text x="318.7" y="191.7">R58</text>
<text x="326.8" y="191.7">220</text>
<text x="58.9" y="197.4">SW3</text>
<text x="211" y="194.4">R59</text>
<text x="219.1" y="194.4">220</text>
<text x="211" y="202.5">R60</text>
<text x="219.1" y="202.5">220</text>
<text x="57.6" y="207.9">SPST</text>
<text x="58.9" y="210.8">SW4</text>
<text x="211" y="210.5">R61</text>
<text x="219.1" y="210.5">220</text>
<text x="57.6" y="221.3">SPST</text>
<text x="76.4" y="229.4">R62</text>
<text x="97.7" y="232.1">C58</text>
<text x="100.6" y="229.4">R63</text>
<text x="121.9" y="232.1">C59</text>
<text x="76.4" y="234.8">10K</text>
<text x="98" y="234.8">0.1uF</text>
<text x="103.3" y="237.4">10K</text>
<text x="122.2" y="234.8">0.1uF</text>
</g>
<g font-size="2.4" fill="#004080">
<text x="93.9" y="39.8">1</text>
<text x="103.3" y="39.8">2</text>
<text x="93.9" y="42.5">3</text>
<text x="93.9" y="45.2">5</text>
<text x="93.9" y="47.9">7</text>
<text x="103.3" y="42.5">4</text>
<text x="103.3" y="45.2">6</text>
<text x="103.3" y="47.9">8</text>
<text x="93.9" y="50.6">9</text>
<text x="93.9" y="53.3">11</text>
<text x="102" y="50.6">10</text>
<text x="102" y="53.3">12</text>
<text x="93.9" y="56">13</text>
<text x="93.9" y="58.7">15</text>
<text x="102" y="56">14</text>
<text x="102" y="58.7">16</text>
<text x="93.9" y="61.3">17</text>
<text x="93.9" y="64.1">19</text>
<text x="102" y="61.3">18</text>
<text x="102" y="64.1">20</text>
<text x="93.9" y="66.8">21</text>
<text x="93.9" y="69.4">23</text>
<text x="102" y="66.8">22</text>
<text x="102" y="69.4">24</text>
<text x="93.9" y="72.1">25</text>
<text x="93.9" y="74.8">27</text>
<text x="93.9" y="77.5">29</text>
<text x="102" y="72.1">26</text>
<text x="102" y="74.8">28</text>
<text x="102" y="77.5">30</text>
<text x="93.9" y="80.2">31</text>
<text x="93.9" y="82.9">33</text>
<text x="102" y="80.2">32</text>
<text x="102" y="82.9">34</text>
<text x="93.9" y="85.6">35</text>
<text x="93.9" y="88.3">37</text>
<text x="102" y="85.6">36</text>
<text x="102" y="88.3">38</text>
<text x="93.9" y="91">39</text>
<text x="93.9" y="93.7">41</text>
<text x="102" y="91">40</text>
<text x="102" y="93.7">42</text>
<text x="93.9" y="96.4">43</text>
<text x="93.9" y="99.1">45</text>
<text x="93.9" y="101.7">47</text>
<text x="102" y="96.4">44</text>
<text x="102" y="99.1">46</text>
<text x="102" y="101.7">48</text>
<text x="158.5" y="96.4">A</text>
<text x="158.5" y="101.7">Com</text>
<text x="93.9" y="104.4">49</text>
<text x="102" y="104.4">50</text>
<text x="158.5" y="107.1">B</text>
<text x="258.1" y="161">E1</text>
<text x="271.5" y="161">N/C2</text>
<text x="258.1" y="163.7">D1</text>
<text x="258.1" y="166.4">C1</text>
<text x="271.5" y="163.7">N/C1</text>
<text x="274.2" y="166.4">F1</text>
<text x="258.1" y="169">Dp1</text>
<text x="258.1" y="171.7">E2</text>
<text x="273.8" y="169">G1</text>
<text x="274" y="171.7">A1</text>
<text x="258.1" y="174.5">D2</text>
<text x="258.1" y="177.1">G2</text>
<text x="258.1" y="179.8">C2</text>
<text x="274" y="179.8">S2</text>
<text x="274" y="177.1">S1</text>
<text x="274" y="174.5">B1</text>
<text x="258.1" y="182.5">Dp2</text>
<text x="258.1" y="185.2">B2</text>
<text x="274" y="185.2">A2</text>
<text x="274.2" y="182.5">F2</text>
</g>
<g font-size="2.4">
<text x="205.6" y="61" transform="rotate(-90 205.6 61)">1</text>
<text x="221.7" y="61" transform="rotate(-90 221.7 61)">1</text>
<text x="237.9" y="61" transform="rotate(-90 237.9 61)">1</text>
<text x="254.1" y="61" transform="rotate(-90 254.1 61)">1</text>
<text x="270.2" y="61" transform="rotate(-90 270.2 61)">1</text>
<text x="286.4" y="61" transform="rotate(-90 286.4 61)">1</text>
<text x="302.5" y="61" transform="rotate(-90 302.5 61)">1</text>
<text x="318.7" y="61" transform="rotate(-90 318.7 61)">1</text>
<text x="205.6" y="75.7" transform="rotate(-90 205.6 75.7)">2</text>
<text x="221.7" y="75.7" transform="rotate(-90 221.7 75.7)">2</text>
<text x="237.9" y="75.7" transform="rotate(-90 237.9 75.7)">2</text>
<text x="254.1" y="75.7" transform="rotate(-90 254.1 75.7)">2</text>
<text x="270.2" y="75.7" transform="rotate(-90 270.2 75.7)">2</text>
<text x="286.4" y="75.7" transform="rotate(-90 286.4 75.7)">2</text>
<text x="302.5" y="75.7" transform="rotate(-90 302.5 75.7)">2</text>
<text x="318.7" y="75.7" transform="rotate(-90 318.7 75.7)">2</text>
<text x="143.7" y="86.7">3.xV</text>
<text x="153.9" y="95.2">1</text>
<text x="176" y="94.8">Install</text>
<text x="62.4" y="100.6">1</text>
<text x="75.6" y="100.6">2</text>
<text x="153.9" y="100.6">2</text>
<text x="176" y="98">0603 0R0</text>
<text x="153.9" y="106">3</text>
<text x="143.7" y="116.3">5.0V</text>
<text x="44.1" y="135.2">3.xV</text>
<text x="210.5" y="138.3">1</text>
<text x="223.7" y="138.3">2</text>
<text x="210.5" y="146.4">1</text>
<text x="223.7" y="146.4">2</text>
<text x="210.5" y="154.4">1</text>
<text x="223.7" y="154.4">2</text>
<text x="318.2" y="154.4">1</text>
<text x="331.4" y="154.4">2</text>
<text x="253.5" y="159.9">1</text>
<text x="280.2" y="159.9">20</text>
<text x="51.6" y="165.2">1</text>
<text x="64.9" y="165.2">2</text>
<text x="210.5" y="162.5">1</text>
<text x="223.7" y="162.5">2</text>
<text x="253.5" y="162.5">2</text>
<text x="253.5" y="165.2">3</text>
<text x="253.5" y="167.9">4</text>
<text x="280.2" y="167.9">17</text>
<text x="280.2" y="165.2">18</text>
<text x="280.2" y="162.5">19</text>
<text x="318.2" y="162.5">1</text>
<text x="331.4" y="162.5">2</text>
<text x="78.5" y="170.6">1</text>
<text x="91.8" y="170.6">2</text>
<text x="210.5" y="170.6">1</text>
<text x="223.7" y="170.6">2</text>
<text x="253.5" y="170.6">5</text>
<text x="253.5" y="173.3">6</text>
<text x="280.2" y="173.3">15</text>
<text x="280.2" y="170.6">16</text>
<text x="318.2" y="170.6">1</text>
<text x="331.4" y="170.6">2</text>
<text x="51.6" y="176">1</text>
<text x="64.9" y="176">2</text>
<text x="213.1" y="178.7">1</text>
<text x="226.4" y="178.7">2</text>
<text x="253.5" y="176">7</text>
<text x="253.5" y="178.7">8</text>
<text x="280.2" y="178.7">13</text>
<text x="280.2" y="176">14</text>
<text x="318.2" y="178.7">1</text>
<text x="331.4" y="178.7">2</text>
<text x="78.5" y="181.4">1</text>
<text x="91.8" y="181.4">2</text>
<text x="252.2" y="184.1">10</text>
<text x="253.5" y="181.4">9</text>
<text x="280.2" y="184.1">11</text>
<text x="280.2" y="181.4">12</text>
<text x="44.1" y="191.7">3.xV</text>
<text x="210.5" y="189.4">1</text>
<text x="223.7" y="189.4">2</text>
<text x="318.2" y="186.8">1</text>
<text x="331.4" y="186.8">2</text>
<text x="210.5" y="197.5">1</text>
<text x="223.7" y="197.5">2</text>
<text x="318.2" y="194.8">1</text>
<text x="331.4" y="194.8">2</text>
<text x="54.3" y="200.2">1</text>
<text x="54.3" y="202.9">4</text>
<text x="67.6" y="202.9">3</text>
<text x="67.6" y="200.2">2</text>
<text x="210.5" y="205.6">1</text>
<text x="223.7" y="205.6">2</text>
<text x="54.3" y="213.7">1</text>
<text x="67.6" y="213.7">2</text>
<text x="210.5" y="213.7">1</text>
<text x="223.7" y="213.7">2</text>
<text x="54.3" y="216.4">4</text>
<text x="67.6" y="216.4">3</text>
<text x="84.5" y="225.3" transform="rotate(-90 84.5 225.3)">1</text>
<text x="92.5" y="228" transform="rotate(-90 92.5 228)">1</text>
<text x="108.7" y="225.3" transform="rotate(-90 108.7 225.3)">1</text>
<text x="116.8" y="228" transform="rotate(-90 116.8 228)">1</text>
<text x="84.5" y="239.9" transform="rotate(-90 84.5 239.9)">2</text>
<text x="92.5" y="237.3" transform="rotate(-90 92.5 237.3)">2</text>
<text x="108.7" y="239.9" transform="rotate(-90 108.7 239.9)">2</text>
<text x="116.8" y="237.3" transform="rotate(-90 116.8 237.3)">2</text>
<text x="394.1" y="245.5">Copyright 2003</text>
<text x="316" y="248.2">Title</text>
<text x="326.8" y="250.9">Xilinx Spartan3-400 Evaluation Board</text>
<text x="380.7" y="250.9">LED_Switch_Header</text>
<text x="316" y="256.3">Size</text>
<text x="326.8" y="256.3">Document Number</text>
<text x="404.9" y="256.3">Rev</text>
<text x="318.7" y="259">B</text>
<text x="326.8" y="259">H294-XLX-SP3EVL400-1101</text>
<text x="407.6" y="259">B</text>
<text x="316" y="264.4">Date:</text>
<text x="330" y="264.4">Monday, February 16, 2004</text>
<text x="369.9" y="264.4">Sheet</text>
<text x="377.9" y="264.4">6</text>
<text x="389.1" y="264.4">of</text>
<text x="396.8" y="264.4">14</text>
</g>
<g font-size="2.4" fill="#8000ff">
<text x="119.5" y="89.4">SWITCH3</text>
<text x="119.5" y="92.1">SWITCH2</text>
<text x="119.5" y="94.8">SWITCH1</text>
<text x="119.5" y="97.5">SWITCH0</text>
<text x="122.2" y="143.2">SWITCH1</text>
<text x="122.2" y="140.5">SWITCH0</text>
<text x="122.2" y="145.9">SWITCH2</text>
<text x="122.2" y="148.6">SWITCH3</text>
</g>
<g font-size="1.9">
<text x="49.5" y="8.4">5</text>
<text x="130.3" y="8.4">4</text>
<text x="211" y="8.4">3</text>
<text x="291.8" y="8.4">2</text>
<text x="372.6" y="8.4">1</text>
<text x="7.1" y="42.8">D</text>
<text x="413.6" y="42.8">D</text>
<text x="7.1" y="106.7">C</text>
<text x="413.6" y="106.7">C</text>
<text x="7.1" y="170.6">B</text>
<text x="413.6" y="170.6">B</text>
<text x="7.1" y="234.6">A</text>
<text x="413.6" y="234.6">A</text>
<text x="49.5" y="266.9">5</text>
<text x="130.3" y="266.9">4</text>
<text x="211" y="266.9">3</text>
<text x="291.8" y="266.9">2</text>
<text x="372.6" y="266.9">1</text>
</g>
</svg>
